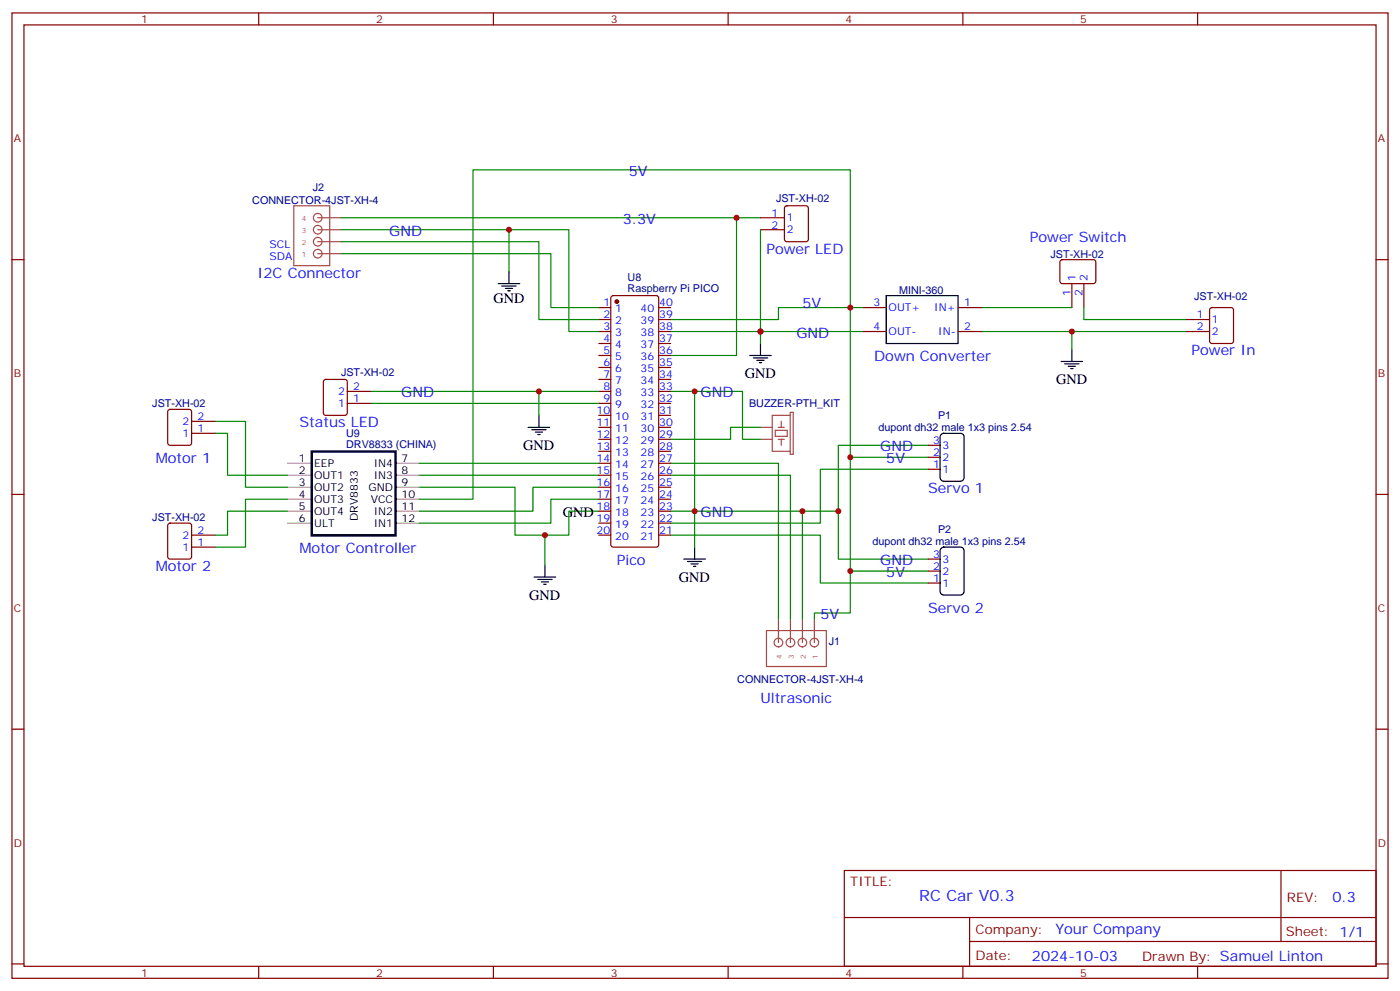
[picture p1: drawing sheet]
<svg xmlns="http://www.w3.org/2000/svg" width="412mm" height="292mm" viewBox="0 0 412 292" stroke-linecap="round" stroke-linejoin="round" font-family="sans-serif">
<g fill="none" stroke="#870000" stroke-width=".35">
<path d="M3.5 3.8h405.4v284.3h-405.4zM7.1 7.3h398.2v277.3h-398.2zM76.2 3.8v3.5M145.3 3.8v3.5M214.5 3.8v3.5M283.6 3.8v3.5M352.8 3.8v3.5M3.5 76.5h3.6M224 64.1h7.1M224 67.7h7.1M231.3 60.8l.5-.2h5.6l.7 .4v9.5l-.4 .6-5.9 .1-.7-.5v-9.4zM312.4 76.7l.5-.2h9.5l.4 .7-.1 5.9-.6 .4h-9.5l-.4-.7v-5.6z"/>
<path d="M405.3 76.5h3.6M176.4 90.6h3.5M176.4 97.6h3.5M176.4 94.1h3.5M180.2 87.3l.4-.2h12.7l.5 .2 .2 .5v72.6l-.2 .5-.5 .2h-12.7l-.5-.2-.2-.5v-72.6zM194 90.6h3.6M194 97.6h3.6M194 94.1h3.6M254 90.6h7.1M254 97.6h7.1M282.2 90.6h7.1M282.2 97.6h7.1"/>
<path d="M315.7 83.5v7.1M319.3 83.5v7.1M349.2 97.6h7.1M349.2 94.1h7.1M356.5 90.8l.5-.2h5.7l.6 .4 .1 9.5-.5 .6-5.9 .1-.6-.5-.1-9.4zM95.5 112l.5-.2h5.6l.7 .4v9.4l-.5 .7h-5.8l-.7-.4-.1-9.4zM102.3 118.8h7.1M102.3 115.3h7.1M176.4 118.8h3.5M176.4 115.3h3.5M176.4 101.2h3.5M176.4 104.7h3.5"/>
<path d="M176.4 108.2h3.5M176.4 111.8h3.5M194 118.8h3.6M194 115.3h3.6M194 101.2h3.6M194 104.7h3.6M194 108.2h3.6M194 111.8h3.6M49.6 120.8l.5-.2h5.6l.7 .4v9.5l-.4 .6-5.9 .1-.7-.5v-9.4zM56.4 127.6h7.1M56.4 124.1h7.1M176.4 122.3h3.5"/>
<path d="M176.4 125.9h3.5M176.4 129.4h3.5M176.4 132.9h3.5M176.4 136.5h3.5M176.4 140h3.5M194 122.3h3.6M194 125.9h3.6M194 129.4h3.6M194 132.9h3.6M194 136.5h3.6M194 140h3.6M273.4 138.2h3.5"/>
<path d="M273.4 134.7h3.5M273.4 131.2h3.5M3.5 145.6h3.6M49.6 154.3l.5-.2h5.6l.7 .4v9.5l-.4 .6-5.9 .1-.7-.5v-9.4zM56.4 157.6h7.1M176.4 157.6h3.5M176.4 143.5h3.5M176.4 147h3.5M176.4 150.6h3.5M176.4 154.1h3.5M194 157.6h3.6M194 143.5h3.6"/>
<path d="M194 147h3.6M194 150.6h3.6M194 154.1h3.6M405.3 145.6h3.6M56.4 161.1h7.1M273.4 171.7h3.5M273.4 168.2h3.5M273.4 164.7h3.5M3.5 214.8h3.6M405.3 214.8h3.6M248.7 256.4h156.6v28.2h-156.6zM377.3 256.4v20.9"/>
<path d="M248.7 270.2h156.5M285.6 277.3h119.6M285.6 270.2v14.2M3.5 283.9h3.6M76.2 284.6v3.5M145.3 284.6v3.5M214.5 284.6v3.5M283.6 284.6v3.5M352.8 284.6v3.5M405.3 283.9h3.6"/>
</g>
<g fill="none" stroke="#a64a4a" stroke-width=".35">
<path d="M86.5 60.6h10.6v17.6h-10.6zM93.6 74.7h6.9M93.6 71.2h6.9M93.6 67.7h6.9M93.6 64.1h6.9M224 125.9h3.5M224 129.4h3.5M228.4 126.8h3.5v1.7h-3.5zM229.2 125.9h1.8M229.2 129.4h1.8M230.1 124.1v1.8M230.1 129.4v1.8"/>
<path d="M232.8 122.3h-5.3v10.6h5.3M232.8 121.5h.9v12.3h-.9zM225.8 185.7h17.6v10.6h-17.6zM229.3 182.3v7M232.8 182.3v7M236.4 190.5a1.27 1.27 0 0 1-1.2-1.8 1.27 1.27 0 0 1 2.1-.3 1.27 1.27 0 0 1-.5 2.1h-.4M236.4 182.3v7M239.9 182.3v7"/>
<circle cx="93.6" cy="71.2" r="1.27"/>
<circle cx="93.6" cy="74.7" r="1.27"/>
<circle cx="93.6" cy="67.7" r="1.27"/>
<circle cx="93.6" cy="64.1" r="1.27"/>
<circle cx="229.3" cy="189.3" r="1.27"/>
<circle cx="232.8" cy="189.3" r="1.27"/>
<circle cx="239.9" cy="189.3" r="1.27"/>
</g>
<g fill="none" stroke="#000" stroke-width=".35">
<path d="M146.8 83.5h6.3M147.8 84.2h4.2M148.9 84.9h2.1M149.6 85.7h.7M149.9 80v3.5M261.1 87.1h21.1v14.1h-21.1zM220.8 104.7h6.4M221.9 105.4h4.2M223 106.1h2.1M223.7 106.8h.7M224 101.2v3.5M312.6 106.5h6.3"/>
<path d="M313.6 107.2h4.3M314.7 107.9h2.1M315.4 108.6h.7M315.7 102.9v3.6M155.6 125.9h6.3M156.6 126.6h4.3M157.7 127.3h2.1M158.4 128h.7M158.7 122.3v3.6M277.2 128.1l.8-.5h4.9l.7 .2 .3 .6 .1 12.3-.2 .6-.6 .4h-5.2l-.6-.2-.4-.5-.1-12.3zM157.3 170h6.4M158.4 170.7h4.2"/>
<path d="M159.5 171.4h2.1M160.2 172.1h.7M160.5 166.4v3.6M201.4 164.7h6.4M202.5 165.4h4.2M203.6 166.1h2.1M204.3 166.8h.7M204.6 161.1v3.6M277.2 161.6l.8-.5h4.9l.7 .3 .3 .5 .1 12.3-.2 .6-.6 .4-5.2 .1-.6-.3-.4-.5-.1-12.3z"/>
</g>
<g fill="none" stroke="#008700" stroke-width=".35">
<path d="M100.5 67.7h67.1v29.9h8.8M100.5 74.7h61.8v15.9h14.1M100.5 71.2h58.2v22.9h17.7M100.5 64.1h116.5M149.9 67.7v12.3M224 64.1h-7v40.6h-19.4M224 67.7v29.9h-26.4M250.5 90.6h-21.2v3.5h-31.7M250.5 90.6v44.1h22.9M250.5 90.6v-40.6h-111.2v97h-15.8M250.5 90.6h3.5M254 97.6h-30v3.6"/>
<path d="M289.3 97.6h59.9M289.3 90.6h26.4M315.7 97.6v5.3M319.3 90.6v3.5h29.9M109.4 115.3h67M109.4 118.8h67M158.7 115.3v7M197.6 115.3h21.1v14.1h5.3M204.6 115.3v45.8M63.5 127.6h3.5v12.4h17.7M63.5 124.1h8.8v19.4h12.4M123.5 140h52.9"/>
<path d="M123.5 136.5h52.9M197.6 140h35.2v42.3M197.6 136.5h31.7v45.8M224 125.9h-8.8v3.5h-17.6M250.5 134.7v45.9h-10.6v1.7M273.4 138.2h-31.7v15.9h-44.1M273.4 131.2h-26.5v33.5h26.5M84.7 147h-12.4v14.1h-8.8M84.7 150.6h-17.7v7h-3.5M123.5 143.5h28.2v14.1h15.9v-7h8.8M160.5 157.6v8.8M176.4 147h-14.1v7.1h-38.8"/>
<path d="M176.4 143.5h-19.4v7.1h-33.5M197.6 157.6h44.1v14.1h31.7M197.6 150.6h49.3M236.4 150.6v31.7M250.5 168.2h22.9"/>
</g>
<path d="M84.7 140h7M84.7 136.5h7M116.4 140h7.1M116.4 136.5h7.1M84.7 154.1h7M84.7 150.6h7M84.7 147h7M84.7 143.5h7M116.4 154.1h7.1M116.4 150.6h7.1M116.4 147h7.1M116.4 143.5h7.1" fill="none" stroke="#999" stroke-width=".35"/>
<path d="M91.8 133h24.7v24.7h-24.7z" fill="none" stroke="#000" stroke-width=".71"/>
<circle cx="181.7" cy="88.8" r=".53" fill="#870000" stroke="#870000" stroke-width=".35"/>
<g fill="#c00">
<circle cx="250.5" cy="90.6" r=".88"/>
<circle cx="236.4" cy="150.6" r=".88"/>
<circle cx="217" cy="64.1" r=".88"/>
<circle cx="224" cy="97.6" r=".88"/>
<circle cx="160.5" cy="157.6" r=".88"/>
<circle cx="158.8" cy="115.3" r=".88"/>
<circle cx="315.7" cy="97.6" r=".88"/>
<circle cx="204.6" cy="150.6" r=".88"/>
<circle cx="204.6" cy="115.3" r=".88"/>
<circle cx="246.9" cy="150.6" r=".88"/>
<circle cx="149.9" cy="67.7" r=".88"/>
<circle cx="250.5" cy="134.7" r=".88"/>
<circle cx="250.5" cy="168.2" r=".88"/>
</g>
<text font-size="4.6" fill="#00f" x="270.8" y="265.4">RC Car V0.3</text>
<g font-size="4.2" fill="#00f">
<text x="185.2" y="51.8">5V</text>
<text x="183.4" y="65.9">3.3V</text>
<text x="114.7" y="69.4">GND</text>
<text x="303.4" y="71.2">Power Switch</text>
<text x="225.8" y="74.7">Power LED</text>
<text x="75.8" y="81.8">I2C Connector</text>
<text x="236.4" y="90.6">5V</text>
<text x="234.6" y="99.4">GND</text>
<text x="257.5" y="106.5">Down Converter</text>
<text x="351" y="104.7">Power In</text>
<text x="118.2" y="117.1">GND</text>
<text x="206.4" y="117.1">GND</text>
<text x="88.2" y="125.9">Status LED</text>
<text x="45.9" y="136.5">Motor 1</text>
<text x="259.3" y="132.9">GND</text>
<text x="261.1" y="136.5">5V</text>
<text x="273.4" y="145.3">Servo 1</text>
<text x="206.4" y="152.3">GND</text>
<text x="88.2" y="162.9">Motor Controller</text>
<text x="181.7" y="166.4">Pico</text>
<text x="259.3" y="166.4">GND</text>
<text x="45.9" y="168.2">Motor 2</text>
<text x="261.1" y="170">5V</text>
<text x="241.7" y="182.3">5V</text>
<text x="273.4" y="180.6">Servo 2</text>
<text x="224" y="207">Ultrasonic</text>
<text x="392.5" y="265.7">0.3</text>
<text x="310.9" y="275.2">Your Company</text>
<text x="304" y="283">2024-10-03</text>
</g>
<g font-size="4.2">
<text x="145.3" y="89.2">GND</text>
<text x="219.4" y="111.4">GND</text>
<text x="311.1" y="113.2">GND</text>
<text x="154.1" y="132.6">GND</text>
<text x="165.8" y="152.3">GND</text>
<text x="200" y="171.4">GND</text>
<text x="155.9" y="176.7">GND</text>
</g>
<g font-size="3.9" fill="#800">
<text x="250.5" y="261">TITLE:</text>
<text x="379.1" y="265.7">REV:</text>
<text x="287.4" y="275.2">Company:</text>
<text x="378.7" y="275.8">Sheet: 1/1</text>
<text x="287.4" y="282.9">Date:</text>
<text x="336.4" y="282.9">Drawn By: Samuel Linton</text>
</g>
<g font-size="3.2" fill="#800">
<text x="41.6" y="6.8">1</text>
<text x="110.8" y="6.8">2</text>
<text x="179.9" y="6.8">3</text>
<text x="249.1" y="6.8">4</text>
<text x="318.2" y="6.8">5</text>
<text x="4.1" y="41.9">A</text>
<text x="405.9" y="41.9">A</text>
<text x="4.1" y="111.1">B</text>
<text x="405.9" y="111.1">B</text>
<text x="4.1" y="180.2">C</text>
<text x="405.9" y="180.2">C</text>
<text x="4.1" y="249.3">D</text>
<text x="405.9" y="249.3">D</text>
<text x="41.6" y="287.6">1</text>
<text x="110.8" y="287.6">2</text>
<text x="179.9" y="287.6">3</text>
<text x="249.1" y="287.6">4</text>
<text x="318.2" y="287.6">5</text>
</g>
<g font-size="3.2" fill="#000080">
<text x="74.3" y="60">CONNECTOR-4JST-XH-4</text>
<text x="92.2" y="56.3">J2</text>
<text x="228.6" y="59.5">JST-XH-02</text>
<text x="309.5" y="75.9">JST-XH-02</text>
<text x="184.9" y="82.8">U8</text>
<text x="184.9" y="86">Raspberry Pi PICO</text>
<text x="264.9" y="86.5">MINI-360</text>
<text x="351.8" y="88.2">JST-XH-02</text>
<text x="100.5" y="110.7">JST-XH-02</text>
<text x="44.9" y="119.9">JST-XH-02</text>
<text x="220.6" y="119.9">BUZZER-PTH_KIT</text>
<text x="276.3" y="123.4">P1</text>
<text x="102" y="131.9">DRV8833 (CHINA)</text>
<text x="102" y="128.8">U9</text>
<text x="258.8" y="127">dupont dh32 male 1x3 pins 2.54</text>
<text x="44.9" y="153.5">JST-XH-02</text>
<text x="257" y="160.5">dupont dh32 male 1x3 pins 2.54</text>
<text x="276.3" y="156.9">P2</text>
<text x="244.1" y="190.1">J1</text>
<text x="217.2" y="201.1">CONNECTOR-4JST-XH-4</text>
</g>
<g font-size="3.2" fill="#00f">
<text x="227.3" y="63.8">1</text>
<text x="231.8" y="65.2">1</text>
<text x="227.3" y="67.3">2</text>
<text x="231.8" y="68.7">2</text>
<text x="79.4" y="73">SCL</text>
<text x="79.4" y="76.5">SDA</text>
<text x="316.8" y="82.8" transform="rotate(-90 316.8 82.8)">1</text>
<text x="320.3" y="82.8" transform="rotate(-90 320.3 82.8)">2</text>
<text x="315.4" y="87.3" transform="rotate(-90 315.4 87.3)">1</text>
<text x="318.9" y="87.3" transform="rotate(-90 318.9 87.3)">2</text>
<text x="177.7" y="90.2">1</text>
<text x="177.7" y="93.8">2</text>
<text x="181.2" y="92">1</text>
<text x="181.2" y="95.5">2</text>
<text x="188.7" y="95.5">39</text>
<text x="188.7" y="92">40</text>
<text x="194.2" y="93.8">39</text>
<text x="194.2" y="90.2">40</text>
<text x="257.3" y="90.2">3</text>
<text x="261.8" y="91.7">OUT+</text>
<text x="275.2" y="91.7">IN+</text>
<text x="284" y="90.2">1</text>
<text x="352.5" y="93.8">1</text>
<text x="357" y="95.2">1</text>
<text x="177.7" y="97.3">3</text>
<text x="177.7" y="100.8">4</text>
<text x="181.2" y="99.1">3</text>
<text x="188.7" y="99.1">38</text>
<text x="194.2" y="100.8">37</text>
<text x="194.2" y="97.3">38</text>
<text x="257.3" y="97.3">4</text>
<text x="261.8" y="98.7">OUT-</text>
<text x="276.4" y="98.7">IN-</text>
<text x="284" y="97.3">2</text>
<text x="352.5" y="97.3">2</text>
<text x="357" y="98.7">2</text>
<text x="177.7" y="104.4">5</text>
<text x="177.7" y="107.9">6</text>
<text x="181.2" y="102.6">4</text>
<text x="181.2" y="106.1">5</text>
<text x="188.7" y="106.1">36</text>
<text x="188.7" y="102.6">37</text>
<text x="194.2" y="107.9">35</text>
<text x="194.2" y="104.4">36</text>
<text x="177.7" y="111.4">7</text>
<text x="181.2" y="109.6">6</text>
<text x="181.2" y="113.2">7</text>
<text x="188.7" y="113.2">34</text>
<text x="188.7" y="109.6">35</text>
<text x="194.2" y="111.4">34</text>
<text x="99.6" y="119.9">1</text>
<text x="99.6" y="116.3">2</text>
<text x="104.1" y="118.5">1</text>
<text x="104.1" y="114.9">2</text>
<text x="177.7" y="114.9">8</text>
<text x="177.7" y="118.5">9</text>
<text x="181.2" y="116.7">8</text>
<text x="188.7" y="116.7">33</text>
<text x="194.2" y="118.5">32</text>
<text x="194.2" y="114.9">33</text>
<text x="53.7" y="125.2">2</text>
<text x="58.2" y="123.8">2</text>
<text x="175.7" y="122">10</text>
<text x="175.7" y="125.5">11</text>
<text x="181.2" y="120.2">9</text>
<text x="181.2" y="123.8">10</text>
<text x="188.7" y="123.8">31</text>
<text x="188.7" y="120.2">32</text>
<text x="194.2" y="125.5">30</text>
<text x="194.2" y="122">31</text>
<text x="53.7" y="128.7">1</text>
<text x="58.2" y="127.3">1</text>
<text x="175.7" y="129">12</text>
<text x="181.2" y="127.3">11</text>
<text x="181.2" y="130.8">12</text>
<text x="188.7" y="130.8">29</text>
<text x="188.7" y="127.3">30</text>
<text x="194.2" y="129">29</text>
<text x="274.9" y="130.8">3</text>
<text x="175.7" y="132.6">13</text>
<text x="175.7" y="136.1">14</text>
<text x="181.2" y="134.3">13</text>
<text x="181.2" y="137.9">14</text>
<text x="188.7" y="137.9">27</text>
<text x="188.7" y="134.3">28</text>
<text x="194.2" y="136.1">27</text>
<text x="194.2" y="132.6">28</text>
<text x="274.9" y="137.9">1</text>
<text x="274.9" y="134.3">2</text>
<text x="277.6" y="135.7">2</text>
<text x="277.6" y="132.2">3</text>
<text x="175.7" y="139.6">15</text>
<text x="175.7" y="143.2">16</text>
<text x="181.2" y="141.4">15</text>
<text x="188.7" y="141.4">26</text>
<text x="194.2" y="143.2">25</text>
<text x="194.2" y="139.6">26</text>
<text x="277.6" y="139.3">1</text>
<text x="175.7" y="146.7">17</text>
<text x="181.2" y="144.9">16</text>
<text x="181.2" y="148.4">17</text>
<text x="188.7" y="148.4">24</text>
<text x="188.7" y="144.9">25</text>
<text x="194.2" y="146.7">24</text>
<text x="175.7" y="150.2">18</text>
<text x="175.7" y="153.7">19</text>
<text x="181.2" y="152">18</text>
<text x="181.2" y="155.5">19</text>
<text x="188.7" y="155.5">22</text>
<text x="188.7" y="152">23</text>
<text x="194.2" y="153.7">22</text>
<text x="194.2" y="150.2">23</text>
<text x="53.7" y="158.7">2</text>
<text x="58.2" y="160.8">1</text>
<text x="58.2" y="157.3">2</text>
<text x="175.7" y="157.3">20</text>
<text x="181.2" y="159">20</text>
<text x="188.7" y="159">21</text>
<text x="194.2" y="157.3">21</text>
<text x="53.7" y="162.2">1</text>
<text x="274.9" y="167.9">2</text>
<text x="274.9" y="164.3">3</text>
<text x="277.6" y="165.7">3</text>
<text x="274.9" y="171.4">1</text>
<text x="277.6" y="172.8">1</text>
<text x="277.6" y="169.3">2</text>
</g>
<g font-size="3.2">
<text x="88" y="136.2">1</text>
<text x="92.5" y="137.6">EEP</text>
<text x="110.1" y="137.6">IN4</text>
<text x="118.3" y="136.2">7</text>
<text x="88" y="143.2">3</text>
<text x="88" y="139.7">2</text>
<text x="92.5" y="141.1">OUT1</text>
<text x="110.1" y="141.1">IN3</text>
<text x="118.3" y="143.2">9</text>
<text x="118.3" y="139.7">8</text>
<text x="88" y="146.8">4</text>
<text x="92.5" y="148.2">OUT3</text>
<text x="92.5" y="144.6">OUT2</text>
<text x="108.5" y="144.6">GND</text>
<text x="109.2" y="148.2">VCC</text>
<text x="118.3" y="146.8">10</text>
<text x="88" y="153.8">6</text>
<text x="88" y="150.3">5</text>
<text x="92.5" y="155.2">ULT</text>
<text x="92.5" y="151.7">OUT4</text>
<text x="105.4" y="153.4" transform="rotate(-90 105.4 153.4)">DRV8833</text>
<text x="110.1" y="155.2">IN1</text>
<text x="110.1" y="151.7">IN2</text>
<text x="118.3" y="153.8">12</text>
<text x="118.3" y="150.3">11</text>
</g>
<g font-size="2.1" fill="#a54b4b">
<text x="88.9" y="65.2">4</text>
<text x="88.9" y="68.7">3</text>
<text x="88.9" y="75.8">1</text>
<text x="88.9" y="72.2">2</text>
<text x="230.3" y="194" transform="rotate(-90 230.3 194)">4</text>
<text x="233.9" y="194" transform="rotate(-90 233.9 194)">3</text>
<text x="237.4" y="194" transform="rotate(-90 237.4 194)">2</text>
<text x="240.9" y="194" transform="rotate(-90 240.9 194)">1</text>
</g>
</svg>
